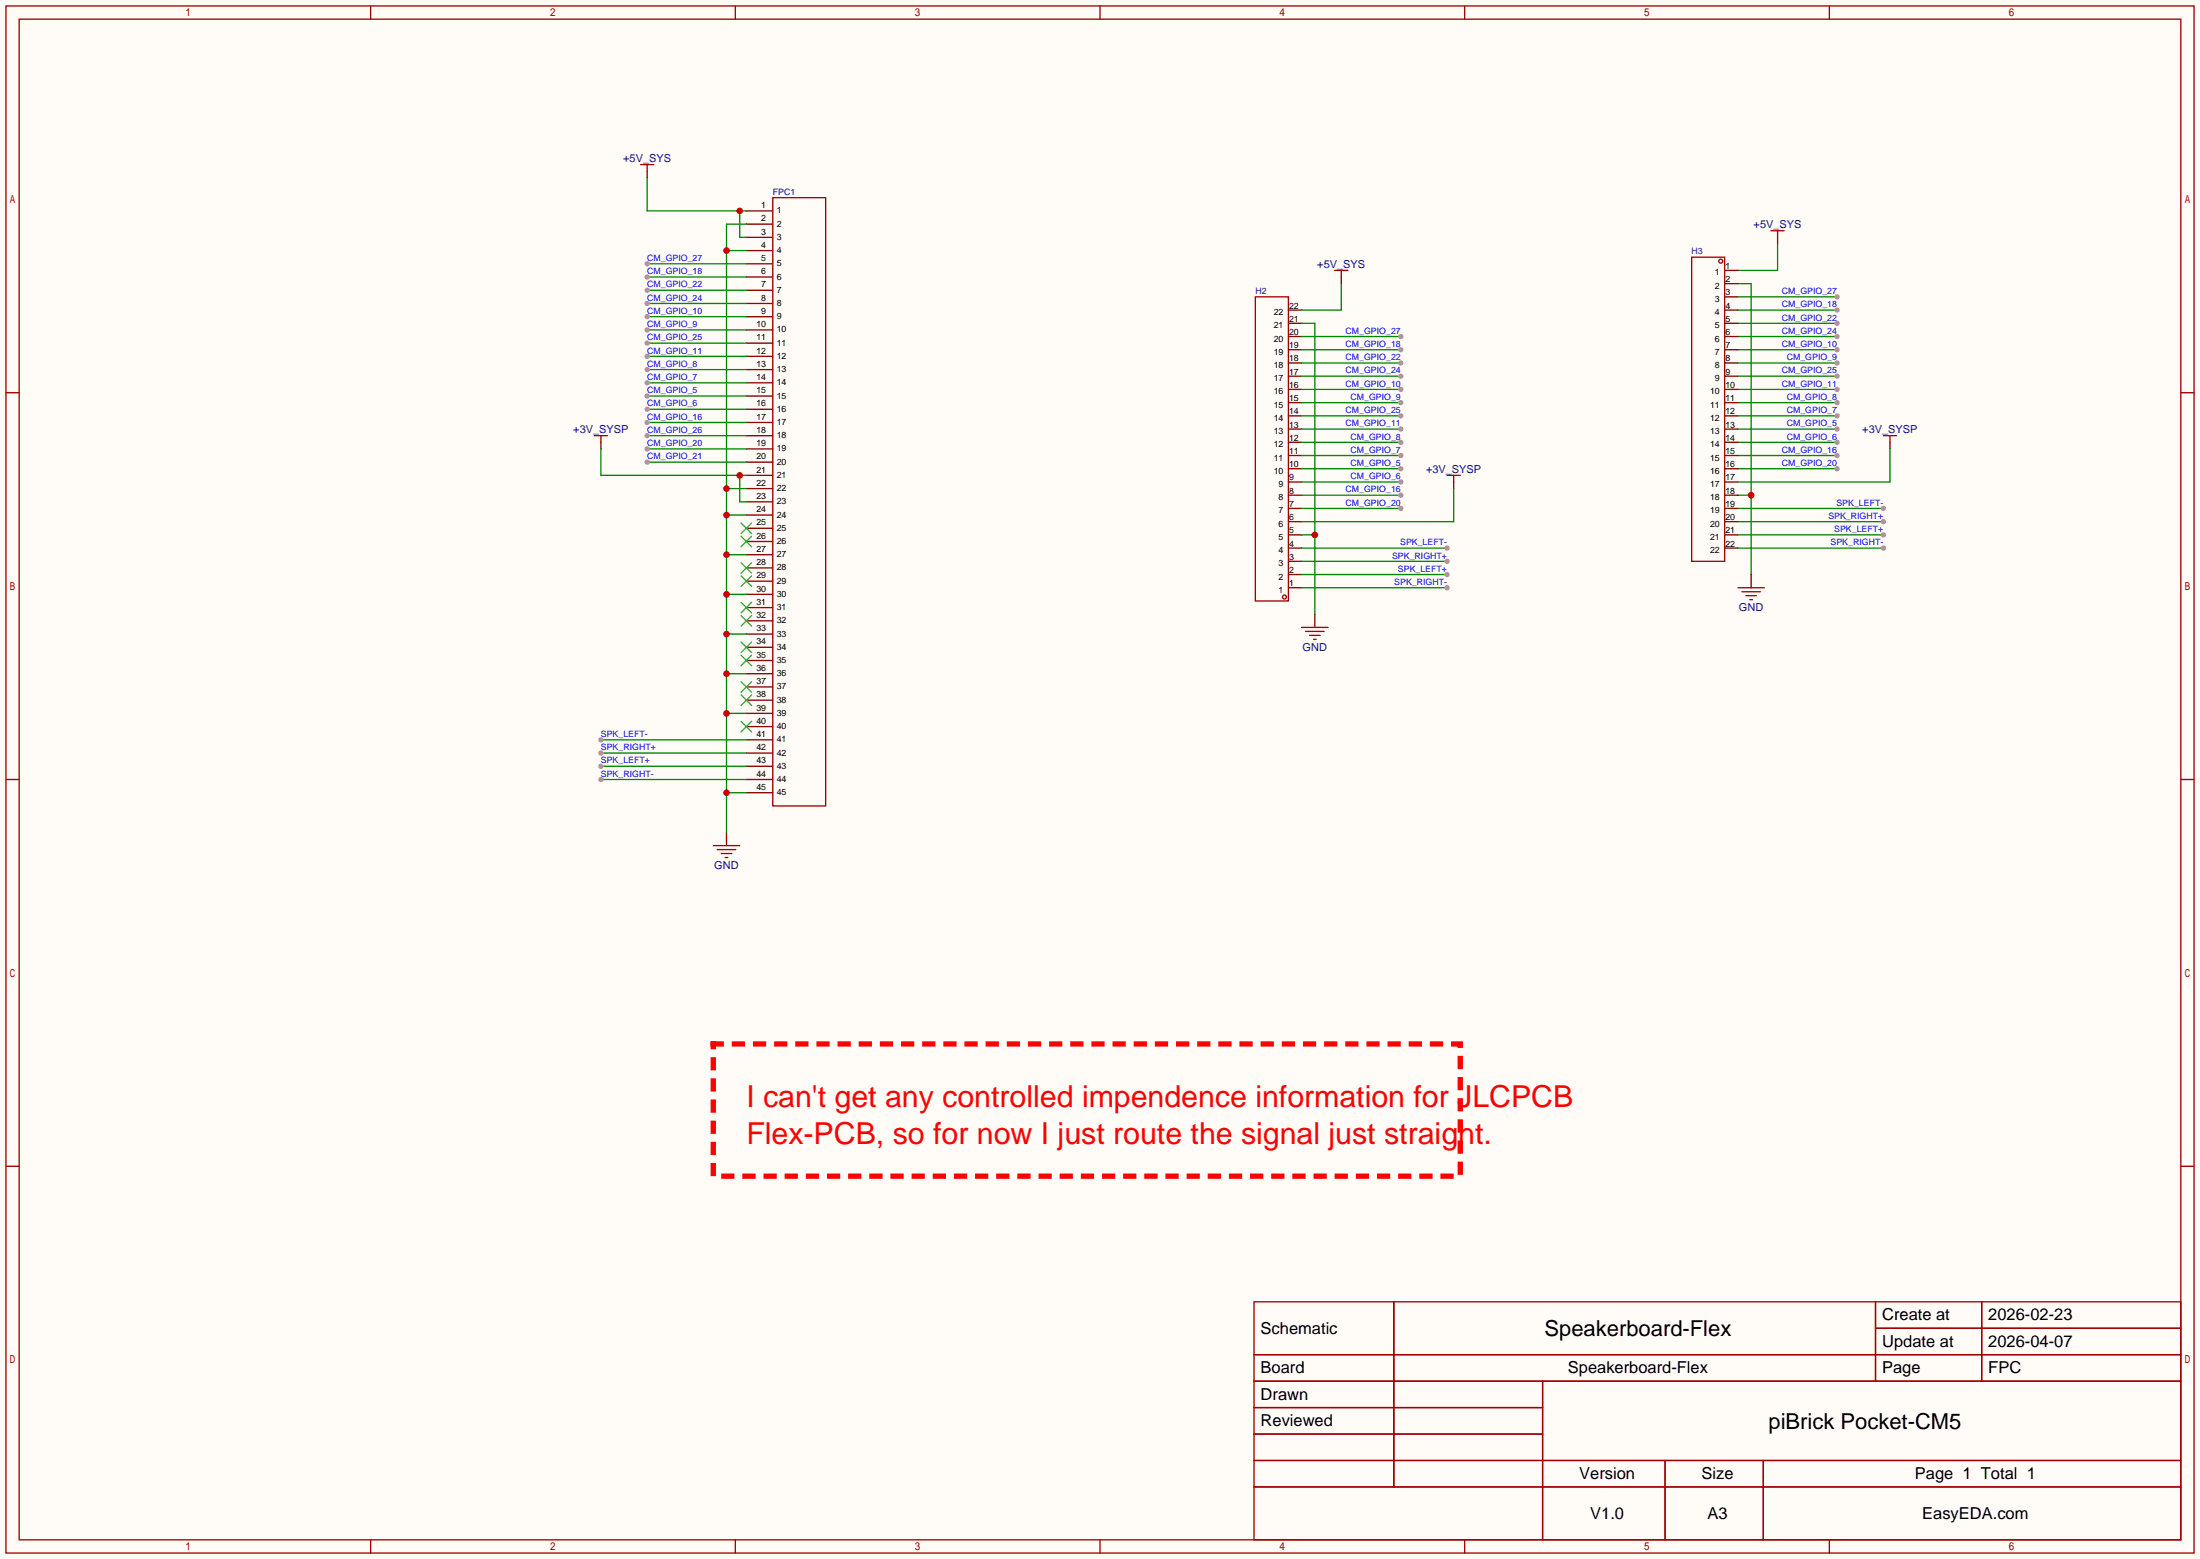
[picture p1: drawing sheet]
<svg xmlns="http://www.w3.org/2000/svg" width="423mm" height="299mm" viewBox="0 0 423 299" stroke-linecap="round" stroke-linejoin="round" font-family="sans-serif">
<path d="M0 0h422.7v299.5h-422.7z" fill="#fffcf7"/>
<g fill="none" stroke="#a10000" stroke-width=".25">
<path d="M1.1 1.1h420.4v297.2h-420.4zM3.7 3.7h415.3v292.1h-415.3zM71.2 1.1v2.6M141.3 1.1v2.6M211.3 1.1v2.6M281.4 1.1v2.6M351.5 1.1v2.6M123.1 31.6h2.5M124.3 31.6v1.3M148.5 38h10.1v116.8h-10.1zM1.1 75.4h2.6M419 75.4h2.5"/>
<path d="M1.1 149.7h2.6M419 149.7h2.5M137 162.4h5.1M137.8 163.2h3.6M138.6 164h2M139.3 164.7h.5M1.1 224h2.6M419 224h2.5M240.9 250.1h178.1v45.7h-178.1zM267.8 250.1v35.5M360.3 250.1v15.2M360.3 255.1h58.7"/>
<path d="M380.7 250.1v15.2M240.9 260.2h178.1M240.9 265.3h178.1M240.9 270.4h55.5M240.9 275.5h55.5M296.4 265.3v30.5M71.2 295.8v2.5M141.3 295.8v2.5M211.3 295.8v2.5M240.9 280.5h178.1M240.9 285.6h178.1M281.4 295.8v2.5"/>
<path d="M319.9 280.5v15.3M338.8 280.5v15.3M351.5 295.8v2.5"/>
</g>
<g fill="none" stroke="#870000" stroke-width=".25">
<path d="M124.3 32.9v1.3M143.4 40.5h5.1M143.4 43.1h5.1M143.4 45.6h5.1M143.4 48.1h5.1M143.4 50.7h5.1M143.4 53.2h5.1M143.4 55.8h5.1M143.4 58.3h5.1M143.4 60.8h5.1M143.4 63.4h5.1M143.4 65.9h5.1"/>
<path d="M143.4 68.5h5.1M143.4 71h5.1M143.4 73.5h5.1M143.4 76.1h5.1M143.4 78.6h5.1M143.4 81.2h5.1M143.4 83.7h5.1M143.4 86.2h5.1M143.4 88.8h5.1M143.4 91.3h5.1M143.4 93.9h5.1M143.4 96.4h5.1"/>
<path d="M143.4 98.9h5.1M143.4 101.5h5.1M143.4 104h5.1M143.4 106.6h5.1M143.4 109.1h5.1M143.4 111.6h5.1M143.4 114.2h5.1M143.4 116.7h5.1M143.4 119.3h5.1M143.4 121.8h5.1M143.4 124.3h5.1M143.4 126.9h5.1"/>
<path d="M143.4 129.4h5.1M143.4 132h5.1M143.4 134.5h5.1M143.4 137h5.1M143.4 139.6h5.1M139.6 159.9v2.5M143.4 142.1h5.1M143.4 144.7h5.1M143.4 147.2h5.1M143.4 149.7h5.1M143.4 152.3h5.1"/>
</g>
<g fill="none" stroke="#3c3" stroke-width=".25">
<path d="M142.4 100.5l2 2M142.4 103l2 2M142.4 108.1l2 2M142.4 110.6l2 2M142.4 115.7l2 2M142.4 118.2l2 2.1M144.4 100.5l-2 2M144.4 103l-2 2M144.4 108.1l-2 2M144.4 110.6l-2 2M144.4 115.7l-2 2M144.4 118.2l-2 2.1"/>
<path d="M142.4 123.3l2 2M142.4 125.9l2 2M142.4 130.9l2 2.1M142.4 133.5l2 2M142.4 138.6l2 2M144.4 123.3l-2 2M144.4 125.9l-2 2M144.4 130.9l-2 2.1M144.4 133.5l-2 2M144.4 138.6l-2 2"/>
</g>
<path d="M137 200.5h143.5v25.4h-143.5z" fill="none" stroke="#f00" stroke-width="1" stroke-dasharray="1.5 2.5"/>
<path d="M124.3 71h19.1" fill="none" stroke="#008700" stroke-width=".25"/>
<circle cx="124.3" cy="71" r=".51" fill="#999"/>
<path d="M124.3 68.5h19.1" fill="none" stroke="#008700" stroke-width=".25"/>
<circle cx="124.3" cy="68.5" r=".51" fill="#999"/>
<path d="M124.3 63.4h19.1" fill="none" stroke="#008700" stroke-width=".25"/>
<circle cx="124.3" cy="63.4" r=".51" fill="#999"/>
<path d="M124.3 65.9h19.1" fill="none" stroke="#008700" stroke-width=".25"/>
<circle cx="124.3" cy="65.9" r=".51" fill="#999"/>
<path d="M124.3 76.1h19.1" fill="none" stroke="#008700" stroke-width=".25"/>
<circle cx="124.3" cy="76.1" r=".51" fill="#999"/>
<path d="M124.3 73.5h19.1" fill="none" stroke="#008700" stroke-width=".25"/>
<circle cx="124.3" cy="73.5" r=".51" fill="#999"/>
<path d="M124.3 83.7h19.1" fill="none" stroke="#008700" stroke-width=".25"/>
<circle cx="124.3" cy="83.7" r=".51" fill="#999"/>
<path d="M124.3 86.2h19.1" fill="none" stroke="#008700" stroke-width=".25"/>
<circle cx="124.3" cy="86.2" r=".51" fill="#999"/>
<path d="M124.3 81.2h19.1" fill="none" stroke="#008700" stroke-width=".25"/>
<circle cx="124.3" cy="81.2" r=".51" fill="#999"/>
<path d="M124.3 78.6h19.1" fill="none" stroke="#008700" stroke-width=".25"/>
<circle cx="124.3" cy="78.6" r=".51" fill="#999"/>
<path d="M124.3 88.8h19.1" fill="none" stroke="#008700" stroke-width=".25"/>
<circle cx="124.3" cy="88.8" r=".51" fill="#999"/>
<path d="M124.3 58.3h19.1" fill="none" stroke="#008700" stroke-width=".25"/>
<circle cx="124.3" cy="58.3" r=".51" fill="#999"/>
<path d="M124.3 60.8h19.1" fill="none" stroke="#008700" stroke-width=".25"/>
<circle cx="124.3" cy="60.8" r=".51" fill="#999"/>
<path d="M124.3 55.8h19.1" fill="none" stroke="#008700" stroke-width=".25"/>
<circle cx="124.3" cy="55.8" r=".51" fill="#999"/>
<path d="M124.3 50.7h19.1" fill="none" stroke="#008700" stroke-width=".25"/>
<circle cx="124.3" cy="50.7" r=".51" fill="#999"/>
<path d="M124.3 53.2h19.1" fill="none" stroke="#008700" stroke-width=".25"/>
<circle cx="124.3" cy="53.2" r=".51" fill="#999"/>
<path d="M115.4 85v1.2" fill="none" stroke="#870000" stroke-width=".25"/>
<path d="M114.2 83.7h2.5M115.4 83.7v1.3" fill="none" stroke="#a10000" stroke-width=".25"/>
<path d="M139.6 48.1h3.8M143.4 43.1h-3.8v116.8M139.6 98.9h3.8M139.6 93.9h3.8M139.6 114.2h3.8M139.6 106.6h3.8M139.6 137h3.8M139.6 129.4h3.8M139.6 121.8h3.8M139.6 152.3h3.8" fill="none" stroke="#008700" stroke-width=".25"/>
<g fill="#c00">
<circle cx="139.6" cy="152.3" r=".63"/>
<circle cx="139.6" cy="137" r=".63"/>
<circle cx="139.6" cy="129.4" r=".63"/>
<circle cx="139.6" cy="121.8" r=".63"/>
<circle cx="139.6" cy="114.2" r=".63"/>
<circle cx="139.6" cy="106.6" r=".63"/>
<circle cx="139.6" cy="98.9" r=".63"/>
<circle cx="139.6" cy="93.9" r=".63"/>
<circle cx="139.6" cy="48.1" r=".63"/>
</g>
<path d="M124.3 34.2v6.3h19.1M142.1 40.5v5.1h1.3" fill="none" stroke="#008700" stroke-width=".25"/>
<circle cx="142.1" cy="40.5" r=".63" fill="#c00"/>
<path d="M115.4 86.2v5.1h28M142.1 91.3v5.1h1.3" fill="none" stroke="#008700" stroke-width=".25"/>
<circle cx="142.1" cy="91.3" r=".63" fill="#c00"/>
<path d="M115.4 147.2h28" fill="none" stroke="#008700" stroke-width=".25"/>
<circle cx="115.4" cy="147.2" r=".51" fill="#999"/>
<path d="M115.4 142.1h28" fill="none" stroke="#008700" stroke-width=".25"/>
<circle cx="115.4" cy="142.1" r=".51" fill="#999"/>
<path d="M115.4 149.7h28" fill="none" stroke="#008700" stroke-width=".25"/>
<circle cx="115.4" cy="149.7" r=".51" fill="#999"/>
<path d="M115.4 144.7h28" fill="none" stroke="#008700" stroke-width=".25"/>
<circle cx="115.4" cy="144.7" r=".51" fill="#999"/>
<g fill="none" stroke="#a10000" stroke-width=".25">
<path d="M241.2 57h6.3v58.4h-6.3zM340.2 44.3h2.6M341.5 44.3v1.3"/>
<circle cx="246.8" cy="114.7" r=".38"/>
</g>
<g fill="none" stroke="#870000" stroke-width=".25">
<path d="M247.5 59.6h2.6M341.5 45.6v1.3M247.5 79.9h2.6M247.5 77.3h2.6M247.5 74.8h2.6M247.5 72.3h2.6M247.5 69.7h2.6M247.5 67.2h2.6M247.5 64.6h2.6M247.5 62.1h2.6M247.5 97.7h2.6M247.5 95.1h2.6"/>
<path d="M247.5 92.6h2.6M247.5 90h2.6M247.5 87.5h2.6M247.5 85h2.6M247.5 82.4h2.6M247.5 112.9h2.6M247.5 110.4h2.6M247.5 107.8h2.6M247.5 105.3h2.6M247.5 102.7h2.6M247.5 100.2h2.6"/>
</g>
<path d="M333.9 77.3h19" fill="none" stroke="#008700" stroke-width=".25"/>
<circle cx="352.9" cy="77.3" r=".51" fill="#999"/>
<path d="M333.9 74.8h19" fill="none" stroke="#008700" stroke-width=".25"/>
<circle cx="352.9" cy="74.8" r=".51" fill="#999"/>
<path d="M333.9 69.7h19" fill="none" stroke="#008700" stroke-width=".25"/>
<circle cx="352.9" cy="69.7" r=".51" fill="#999"/>
<path d="M333.9 72.3h19" fill="none" stroke="#008700" stroke-width=".25"/>
<circle cx="352.9" cy="72.3" r=".51" fill="#999"/>
<path d="M333.9 82.4h19" fill="none" stroke="#008700" stroke-width=".25"/>
<circle cx="352.9" cy="82.4" r=".51" fill="#999"/>
<path d="M333.9 79.9h19" fill="none" stroke="#008700" stroke-width=".25"/>
<circle cx="352.9" cy="79.9" r=".51" fill="#999"/>
<path d="M333.9 87.5h19" fill="none" stroke="#008700" stroke-width=".25"/>
<circle cx="352.9" cy="87.5" r=".51" fill="#999"/>
<path d="M333.9 85h19" fill="none" stroke="#008700" stroke-width=".25"/>
<circle cx="352.9" cy="85" r=".51" fill="#999"/>
<path d="M333.9 64.6h19" fill="none" stroke="#008700" stroke-width=".25"/>
<circle cx="352.9" cy="64.6" r=".51" fill="#999"/>
<path d="M333.9 67.2h19" fill="none" stroke="#008700" stroke-width=".25"/>
<circle cx="352.9" cy="67.2" r=".51" fill="#999"/>
<path d="M333.9 62.1h19" fill="none" stroke="#008700" stroke-width=".25"/>
<circle cx="352.9" cy="62.1" r=".51" fill="#999"/>
<path d="M333.9 57h19" fill="none" stroke="#008700" stroke-width=".25"/>
<circle cx="352.9" cy="57" r=".51" fill="#999"/>
<path d="M333.9 59.6h19" fill="none" stroke="#008700" stroke-width=".25"/>
<circle cx="352.9" cy="59.6" r=".51" fill="#999"/>
<path d="M363.1 85v1.2" fill="none" stroke="#870000" stroke-width=".25"/>
<path d="M361.8 83.7h2.6M363.1 83.7v1.3" fill="none" stroke="#a10000" stroke-width=".25"/>
<path d="M333.9 90h19" fill="none" stroke="#008700" stroke-width=".25"/>
<circle cx="352.9" cy="90" r=".51" fill="#999"/>
<path d="M333.9 54.5h2.5v55.9M341.5 46.9v5h-7.6M333.9 95.1h2.5M363.1 86.2v6.4h-29.2" fill="none" stroke="#008700" stroke-width=".25"/>
<circle cx="336.4" cy="95.1" r=".63" fill="#c00"/>
<path d="M336.4 110.4v2.5" fill="none" stroke="#870000" stroke-width=".25"/>
<path d="M333.9 112.9h5.1M334.6 113.7h3.6M335.4 114.4h2M336.2 115.2h.5" fill="none" stroke="#a10000" stroke-width=".25"/>
<path d="M333.9 102.7h27.9" fill="none" stroke="#008700" stroke-width=".25"/>
<circle cx="361.8" cy="102.7" r=".51" fill="#999"/>
<path d="M333.9 97.7h27.9" fill="none" stroke="#008700" stroke-width=".25"/>
<circle cx="361.8" cy="97.7" r=".51" fill="#999"/>
<path d="M333.9 105.3h27.9" fill="none" stroke="#008700" stroke-width=".25"/>
<circle cx="361.8" cy="105.3" r=".51" fill="#999"/>
<path d="M333.9 100.2h27.9" fill="none" stroke="#008700" stroke-width=".25"/>
<circle cx="361.8" cy="100.2" r=".51" fill="#999"/>
<g fill="none" stroke="#a10000" stroke-width=".25">
<path d="M325 49.4h6.3v58.4h-6.3z"/>
<circle cx="330.6" cy="50.2" r=".38"/>
</g>
<g fill="none" stroke="#870000" stroke-width=".25">
<path d="M331.3 51.9h2.6M331.3 54.5h2.6M331.3 57h2.6M331.3 59.6h2.6M331.3 62.1h2.6M331.3 64.6h2.6M331.3 67.2h2.6M331.3 69.7h2.6M331.3 72.3h2.6M331.3 74.8h2.6M331.3 77.3h2.6M331.3 79.9h2.6"/>
<path d="M331.3 82.4h2.6M331.3 85h2.6M331.3 87.5h2.6M331.3 90h2.6M331.3 92.6h2.6M331.3 95.1h2.6M331.3 97.7h2.6M331.3 100.2h2.6M331.3 102.7h2.6M331.3 105.3h2.6"/>
</g>
<path d="M257.7 54.5v5.1h-7.6M250.1 67.2h19" fill="none" stroke="#008700" stroke-width=".25"/>
<circle cx="269.1" cy="67.2" r=".51" fill="#999"/>
<path d="M250.1 64.6h19" fill="none" stroke="#008700" stroke-width=".25"/>
<circle cx="269.1" cy="64.6" r=".51" fill="#999"/>
<path d="M250.1 107.8h27.9" fill="none" stroke="#008700" stroke-width=".25"/>
<circle cx="278" cy="107.8" r=".51" fill="#999"/>
<path d="M250.1 62.1h2.5v55.9M250.1 102.7h2.5" fill="none" stroke="#008700" stroke-width=".25"/>
<circle cx="252.6" cy="102.7" r=".63" fill="#c00"/>
<path d="M250.1 79.9h19" fill="none" stroke="#008700" stroke-width=".25"/>
<circle cx="269.1" cy="79.9" r=".51" fill="#999"/>
<path d="M250.1 77.3h19" fill="none" stroke="#008700" stroke-width=".25"/>
<circle cx="269.1" cy="77.3" r=".51" fill="#999"/>
<path d="M250.1 74.8h19" fill="none" stroke="#008700" stroke-width=".25"/>
<circle cx="269.1" cy="74.8" r=".51" fill="#999"/>
<path d="M250.1 72.3h19" fill="none" stroke="#008700" stroke-width=".25"/>
<circle cx="269.1" cy="72.3" r=".51" fill="#999"/>
<path d="M250.1 69.7h19" fill="none" stroke="#008700" stroke-width=".25"/>
<circle cx="269.1" cy="69.7" r=".51" fill="#999"/>
<path d="M257.7 53.2v1.3" fill="none" stroke="#870000" stroke-width=".25"/>
<path d="M256.4 51.9h2.6M257.7 51.9v1.3" fill="none" stroke="#a10000" stroke-width=".25"/>
<path d="M250.1 85h19" fill="none" stroke="#008700" stroke-width=".25"/>
<circle cx="269.1" cy="85" r=".51" fill="#999"/>
<path d="M250.1 82.4h19" fill="none" stroke="#008700" stroke-width=".25"/>
<circle cx="269.1" cy="82.4" r=".51" fill="#999"/>
<path d="M250.1 92.6h19" fill="none" stroke="#008700" stroke-width=".25"/>
<circle cx="269.1" cy="92.6" r=".51" fill="#999"/>
<path d="M250.1 90h19" fill="none" stroke="#008700" stroke-width=".25"/>
<circle cx="269.1" cy="90" r=".51" fill="#999"/>
<path d="M250.1 87.5h19" fill="none" stroke="#008700" stroke-width=".25"/>
<circle cx="269.1" cy="87.5" r=".51" fill="#999"/>
<path d="M279.3 92.6v1.3" fill="none" stroke="#870000" stroke-width=".25"/>
<path d="M278 91.3h2.5M279.3 91.3v1.3" fill="none" stroke="#a10000" stroke-width=".25"/>
<path d="M250.1 97.7h19" fill="none" stroke="#008700" stroke-width=".25"/>
<circle cx="269.1" cy="97.7" r=".51" fill="#999"/>
<path d="M250.1 95.1h19M279.3 93.9v6.3h-29.2" fill="none" stroke="#008700" stroke-width=".25"/>
<circle cx="269.1" cy="95.1" r=".51" fill="#999"/>
<path d="M250.1 112.9h27.9" fill="none" stroke="#008700" stroke-width=".25"/>
<circle cx="278" cy="112.9" r=".51" fill="#999"/>
<path d="M252.6 118v2.5" fill="none" stroke="#870000" stroke-width=".25"/>
<path d="M250.1 120.5h5M250.8 121.3h3.6M251.6 122h2M252.3 122.8h.6" fill="none" stroke="#a10000" stroke-width=".25"/>
<path d="M250.1 110.4h27.9" fill="none" stroke="#008700" stroke-width=".25"/>
<circle cx="278" cy="110.4" r=".51" fill="#999"/>
<path d="M250.1 105.3h27.9" fill="none" stroke="#008700" stroke-width=".25"/>
<circle cx="278" cy="105.3" r=".51" fill="#999"/>
<g font-size="5.8" fill="#f00">
<text x="143.4" y="212.7">I can't get any controlled impendence information for JLCPCB</text>
<text x="143.4" y="219.7">Flex-PCB, so for now I just route the signal just straight.</text>
</g>
<g font-size="4.2">
<text x="296.7" y="256.7">Speakerboard-Flex</text>
<text x="339.8" y="274.5">piBrick Pocket-CM5</text>
</g>
<g font-size="3.2">
<text x="242.2" y="256.2">Schematic</text>
<text x="361.6" y="253.7">Create at</text>
<text x="382" y="253.7">2026-02-23</text>
<text x="242.2" y="263.8">Board</text>
<text x="301.2" y="263.8">Speakerboard-Flex</text>
<text x="361.6" y="258.7">Update at</text>
<text x="361.6" y="263.8">Page</text>
<text x="382" y="258.7">2026-04-07</text>
<text x="382" y="263.8">FPC</text>
<text x="242.2" y="268.9">Drawn</text>
<text x="242.2" y="274">Reviewed</text>
<text x="303.4" y="284.1">Version</text>
<text x="326.9" y="284.1">Size</text>
<text x="367.9" y="284.1">Page 1 Total 1</text>
<text x="305.5" y="291.8">V1.0</text>
<text x="328" y="291.8">A3</text>
<text x="369.3" y="291.8">EasyEDA.com</text>
</g>
<g font-size="2.1" fill="#000080">
<text x="119.7" y="31.1">+5V_SYS</text>
<text x="336.9" y="43.8">+5V_SYS</text>
<text x="253.1" y="51.4">+5V_SYS</text>
<text x="110.1" y="83.2">+3V_SYSP</text>
<text x="357.8" y="83.2">+3V_SYSP</text>
<text x="274" y="90.8">+3V_SYSP</text>
<text x="334.1" y="117.4">GND</text>
<text x="250.3" y="125.1">GND</text>
<text x="137.2" y="167">GND</text>
</g>
<g font-size="1.7">
<text x="146.3" y="40">1</text>
<text x="149.2" y="41">1</text>
<text x="146.3" y="42.5">2</text>
<text x="146.3" y="45.1">3</text>
<text x="146.3" y="47.6">4</text>
<text x="149.2" y="43.5">2</text>
<text x="149.2" y="46.1">3</text>
<text x="146.3" y="50.1">5</text>
<text x="146.3" y="52.7">6</text>
<text x="149.2" y="48.6">4</text>
<text x="149.2" y="51.2">5</text>
<text x="149.2" y="53.7">6</text>
<text x="329.5" y="52.9">1</text>
<text x="331.5" y="51.6">1</text>
<text x="146.3" y="55.2">7</text>
<text x="146.3" y="57.8">8</text>
<text x="149.2" y="56.2">7</text>
<text x="149.2" y="58.8">8</text>
<text x="247.6" y="59.3">22</text>
<text x="329.5" y="55.4">2</text>
<text x="329.5" y="58">3</text>
<text x="331.5" y="54.2">2</text>
<text x="331.5" y="56.7">3</text>
<text x="331.5" y="59.3">4</text>
<text x="145.3" y="62.8">10</text>
<text x="145.3" y="65.4">11</text>
<text x="146.3" y="60.3">9</text>
<text x="149.2" y="61.3">9</text>
<text x="149.2" y="63.9">10</text>
<text x="244.7" y="65.6">20</text>
<text x="244.7" y="63.1">21</text>
<text x="244.7" y="60.5">22</text>
<text x="247.6" y="64.3">20</text>
<text x="247.6" y="61.8">21</text>
<text x="329.5" y="60.5">4</text>
<text x="329.5" y="63.1">5</text>
<text x="329.5" y="65.6">6</text>
<text x="331.5" y="61.8">5</text>
<text x="331.5" y="64.3">6</text>
<text x="145.3" y="67.9">12</text>
<text x="145.3" y="70.5">13</text>
<text x="149.2" y="66.4">11</text>
<text x="149.2" y="68.9">12</text>
<text x="149.2" y="71.5">13</text>
<text x="244.7" y="70.7">18</text>
<text x="244.7" y="68.1">19</text>
<text x="247.6" y="72">17</text>
<text x="247.6" y="69.4">18</text>
<text x="247.6" y="66.9">19</text>
<text x="329.5" y="68.1">7</text>
<text x="329.5" y="70.7">8</text>
<text x="331.5" y="66.9">7</text>
<text x="331.5" y="69.4">8</text>
<text x="331.5" y="72">9</text>
<text x="145.3" y="73">14</text>
<text x="145.3" y="75.5">15</text>
<text x="149.2" y="74">14</text>
<text x="149.2" y="76.6">15</text>
<text x="244.7" y="75.8">16</text>
<text x="244.7" y="73.2">17</text>
<text x="247.6" y="77">15</text>
<text x="247.6" y="74.5">16</text>
<text x="328.5" y="75.8">10</text>
<text x="329.5" y="73.2">9</text>
<text x="331.5" y="74.5">10</text>
<text x="331.5" y="77">11</text>
<text x="145.3" y="78.1">16</text>
<text x="145.3" y="80.6">17</text>
<text x="145.3" y="83.2">18</text>
<text x="149.2" y="79.1">16</text>
<text x="149.2" y="81.6">17</text>
<text x="244.7" y="83.4">13</text>
<text x="244.7" y="80.8">14</text>
<text x="244.7" y="78.3">15</text>
<text x="247.6" y="82.1">13</text>
<text x="247.6" y="79.6">14</text>
<text x="328.5" y="78.3">11</text>
<text x="328.5" y="80.8">12</text>
<text x="328.5" y="83.4">13</text>
<text x="331.5" y="79.6">12</text>
<text x="331.5" y="82.1">13</text>
<text x="145.3" y="85.7">19</text>
<text x="145.3" y="88.2">20</text>
<text x="149.2" y="84.2">18</text>
<text x="149.2" y="86.7">19</text>
<text x="149.2" y="89.3">20</text>
<text x="244.7" y="88.5">11</text>
<text x="244.7" y="85.9">12</text>
<text x="247.6" y="89.7">10</text>
<text x="247.6" y="87.2">11</text>
<text x="247.6" y="84.7">12</text>
<text x="328.5" y="85.9">14</text>
<text x="328.5" y="88.5">15</text>
<text x="331.5" y="84.7">14</text>
<text x="331.5" y="87.2">15</text>
<text x="331.5" y="89.7">16</text>
<text x="145.3" y="90.8">21</text>
<text x="145.3" y="93.3">22</text>
<text x="145.3" y="95.9">23</text>
<text x="149.2" y="91.8">21</text>
<text x="149.2" y="94.3">22</text>
<text x="244.7" y="91">10</text>
<text x="245.6" y="93.5">9</text>
<text x="247.6" y="94.8">8</text>
<text x="247.6" y="92.3">9</text>
<text x="328.5" y="91">16</text>
<text x="328.5" y="93.5">17</text>
<text x="331.5" y="92.3">17</text>
<text x="331.5" y="94.8">18</text>
<text x="145.3" y="98.4">24</text>
<text x="145.3" y="100.9">25</text>
<text x="149.2" y="96.9">23</text>
<text x="149.2" y="99.4">24</text>
<text x="149.2" y="102">25</text>
<text x="245.6" y="101.2">6</text>
<text x="245.6" y="98.6">7</text>
<text x="245.6" y="96.1">8</text>
<text x="247.6" y="99.9">6</text>
<text x="247.6" y="97.4">7</text>
<text x="328.5" y="96.1">18</text>
<text x="328.5" y="98.6">19</text>
<text x="328.5" y="101.2">20</text>
<text x="331.5" y="97.4">19</text>
<text x="331.5" y="99.9">20</text>
<text x="145.3" y="103.5">26</text>
<text x="145.3" y="106">27</text>
<text x="149.2" y="104.5">26</text>
<text x="149.2" y="107">27</text>
<text x="245.6" y="106.2">4</text>
<text x="245.6" y="103.7">5</text>
<text x="247.6" y="107.5">3</text>
<text x="247.6" y="105">4</text>
<text x="247.6" y="102.4">5</text>
<text x="328.5" y="103.7">21</text>
<text x="328.5" y="106.2">22</text>
<text x="331.5" y="102.4">21</text>
<text x="331.5" y="105">22</text>
<text x="145.3" y="108.6">28</text>
<text x="145.3" y="111.1">29</text>
<text x="145.3" y="113.6">30</text>
<text x="149.2" y="109.6">28</text>
<text x="149.2" y="112.1">29</text>
<text x="245.6" y="113.9">1</text>
<text x="245.6" y="111.3">2</text>
<text x="245.6" y="108.8">3</text>
<text x="247.6" y="112.6">1</text>
<text x="247.6" y="110.1">2</text>
<text x="145.3" y="116.2">31</text>
<text x="145.3" y="118.7">32</text>
<text x="149.2" y="114.7">30</text>
<text x="149.2" y="117.2">31</text>
<text x="149.2" y="119.7">32</text>
<text x="145.3" y="121.3">33</text>
<text x="145.3" y="123.8">34</text>
<text x="149.2" y="122.3">33</text>
<text x="149.2" y="124.8">34</text>
<text x="145.3" y="126.3">35</text>
<text x="145.3" y="128.9">36</text>
<text x="145.3" y="131.4">37</text>
<text x="149.2" y="127.4">35</text>
<text x="149.2" y="129.9">36</text>
<text x="145.3" y="134">38</text>
<text x="145.3" y="136.5">39</text>
<text x="149.2" y="132.4">37</text>
<text x="149.2" y="135">38</text>
<text x="149.2" y="137.5">39</text>
<text x="145.3" y="139">40</text>
<text x="145.3" y="141.6">41</text>
<text x="149.2" y="140.1">40</text>
<text x="149.2" y="142.6">41</text>
<text x="145.3" y="144.1">42</text>
<text x="145.3" y="146.7">43</text>
<text x="145.3" y="149.2">44</text>
<text x="149.2" y="145.1">42</text>
<text x="149.2" y="147.7">43</text>
<text x="145.3" y="151.7">45</text>
<text x="149.2" y="150.2">44</text>
<text x="149.2" y="152.8">45</text>
</g>
<g font-size="1.7" fill="#000080">
<text x="148.5" y="37.4">FPC1</text>
<text x="325" y="48.9">H3</text>
<text x="241.2" y="56.5">H2</text>
</g>
<g font-size="1.7" fill="#00f">
<text x="124.3" y="50.1">CM_GPIO_27</text>
<text x="124.3" y="52.7">CM_GPIO_18</text>
<text x="124.3" y="57.8">CM_GPIO_24</text>
<text x="124.3" y="55.2">CM_GPIO_22</text>
<text x="342.3" y="56.5">CM_GPIO_27</text>
<text x="342.3" y="59">CM_GPIO_18</text>
<text x="124.3" y="62.8">CM_GPIO_9</text>
<text x="124.3" y="65.4">CM_GPIO_25</text>
<text x="124.3" y="60.3">CM_GPIO_10</text>
<text x="258.5" y="64.1">CM_GPIO_27</text>
<text x="342.3" y="64.1">CM_GPIO_24</text>
<text x="342.3" y="61.6">CM_GPIO_22</text>
<text x="124.3" y="70.5">CM_GPIO_8</text>
<text x="124.3" y="67.9">CM_GPIO_11</text>
<text x="258.5" y="66.6">CM_GPIO_18</text>
<text x="258.5" y="71.7">CM_GPIO_24</text>
<text x="258.5" y="69.2">CM_GPIO_22</text>
<text x="342.3" y="71.7">CM_GPIO_25</text>
<text x="342.3" y="66.6">CM_GPIO_10</text>
<text x="343.3" y="69.2">CM_GPIO_9</text>
<text x="124.3" y="75.5">CM_GPIO_5</text>
<text x="124.3" y="73">CM_GPIO_7</text>
<text x="258.5" y="74.3">CM_GPIO_10</text>
<text x="259.4" y="76.8">CM_GPIO_9</text>
<text x="342.3" y="74.3">CM_GPIO_11</text>
<text x="343.3" y="76.8">CM_GPIO_8</text>
<text x="124.3" y="83.2">CM_GPIO_26</text>
<text x="124.3" y="80.6">CM_GPIO_16</text>
<text x="124.3" y="78.1">CM_GPIO_6</text>
<text x="258.5" y="79.3">CM_GPIO_25</text>
<text x="258.5" y="81.9">CM_GPIO_11</text>
<text x="343.3" y="81.9">CM_GPIO_5</text>
<text x="343.3" y="79.3">CM_GPIO_7</text>
<text x="124.3" y="85.7">CM_GPIO_20</text>
<text x="124.3" y="88.2">CM_GPIO_21</text>
<text x="259.4" y="84.4">CM_GPIO_8</text>
<text x="259.4" y="89.5">CM_GPIO_5</text>
<text x="259.4" y="87">CM_GPIO_7</text>
<text x="342.3" y="87">CM_GPIO_16</text>
<text x="342.3" y="89.5">CM_GPIO_20</text>
<text x="343.3" y="84.4">CM_GPIO_6</text>
<text x="258.5" y="94.6">CM_GPIO_16</text>
<text x="259.4" y="92">CM_GPIO_6</text>
<text x="258.5" y="97.1">CM_GPIO_20</text>
<text x="351.3" y="99.7">SPK_RIGHT+</text>
<text x="352.8" y="97.1">SPK_LEFT-</text>
<text x="267.4" y="107.3">SPK_RIGHT+</text>
<text x="269" y="104.7">SPK_LEFT-</text>
<text x="351.7" y="104.7">SPK_RIGHT-</text>
<text x="352.4" y="102.2">SPK_LEFT+</text>
<text x="267.9" y="112.4">SPK_RIGHT-</text>
<text x="268.6" y="109.8">SPK_LEFT+</text>
<text x="115.4" y="141.6">SPK_LEFT-</text>
<text x="115.4" y="146.7">SPK_LEFT+</text>
<text x="115.4" y="149.2">SPK_RIGHT-</text>
<text x="115.4" y="144.1">SPK_RIGHT+</text>
</g>
</svg>
